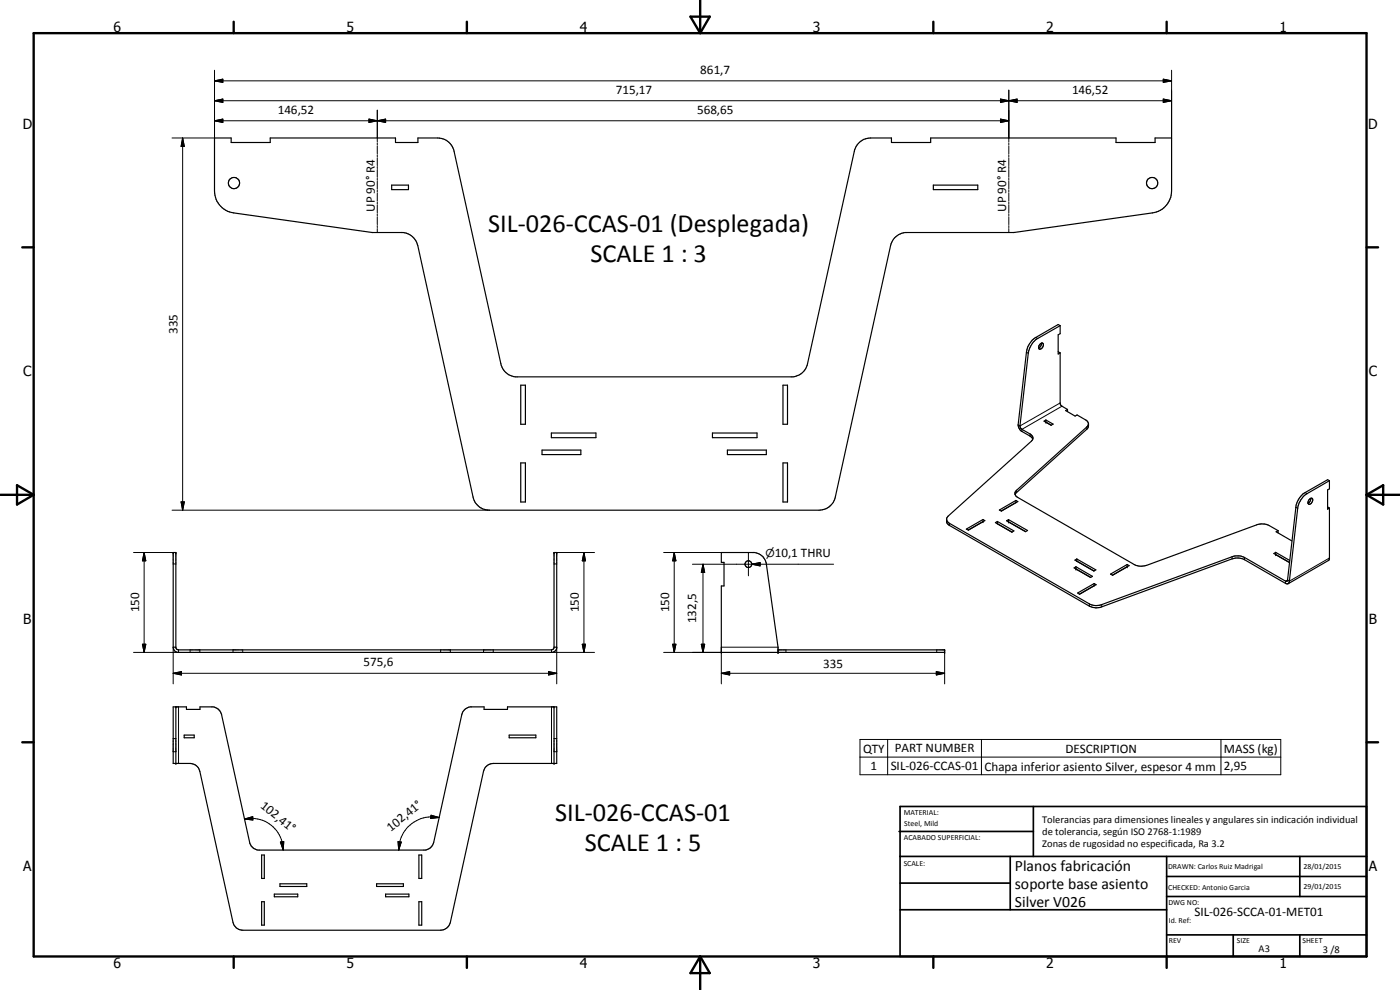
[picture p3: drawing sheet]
<svg xmlns="http://www.w3.org/2000/svg" width="420mm" height="297mm" viewBox="0 0 420 297" stroke-linecap="round" stroke-linejoin="round" font-family="sans-serif">
<g fill="none" stroke="#000" stroke-width=".35">
<path d="M64.4 41.4h5v1.4h11.7v-1.4h37.6v1.4h6.7v-1.4h6a5.1 5.1 0 0 1 4.9 3.9l14 63.8a5 5 0 0 0 4.3 4h83.4a5 5 0 0 0 4.3-4l14.1-63.8a5.1 5.1 0 0 1 4.9-3.9h6.2v1.4h11.8v-1.4h55.6v1.4h11.8v-1.4h4.9v15.9a6.7 6.7 0 0 1-5.7 6.6l-41.6 5.9h-32.6a5.1 5.1 0 0 0-4.4 3.9l-16.6 75.4a5 5 0 0 1-4.9 4h-99a4.9 4.9 0 0 1-4.8-4l-16.6-75.4a5.1 5.1 0 0 0-4.4-3.9h-9.3l-41.6-5.9a6.7 6.7 0 0 1-5.7-6.6zM117.5 55.5h5.1v1.4h-5.1zM280.1 55.5h13.3v1.4h-13.3zM318.2 97.7v2.4l-.6 .4v5.7l.6-.3M318.2 97.7l-6.8 3.9a6.4 6.4 0 0 0-2.8 4.4l-2.5 21.8M318.2 97.7l-.6-.3-6.8 3.9a6.5 6.5 0 0 0-2.8 4.4l-2.4 21.8M156.3 115.6h1.4v11.7h-1.4zM235 115.6h1.3v11.7h-1.3zM312.3 103.1l.4-.2a.96 .96 0 0 1 .4 1 .96 .96 0 0 1-.8 .8l-.1 .1a.9 .9 0 0 1-.6-.9 .9 .9 0 0 1 .7-.8zM312.6 103l-.2 .8-.7 .6M317.6 105.5l.6 .4M318.2 105.9v15.2l.3 .7 1.9 1.1"/>
<path d="M156.3 138.9h1.4v11.7h-1.4zM162.7 135h11.6v1.4h-11.6zM165.5 129.9h13.3v1.4h-13.3zM213.8 129.9h13.4v1.4h-13.4zM218.3 135h11.7v1.4h-11.7zM235 138.9h1.3v11.7h-1.3zM305.6 127.5l.7 1.7 2.8 1.7 .9 .8M305.6 127.5l.5 .3M306.1 127.8l.4 .9 2.6 1.5a1.28 1.28 0 0 1 .4 2.2l-24.9 22.5a1.8 1.8 0 0 0 .3 2.7l42.3 24.4a4.4 4.4 0 0 0 3.5 .1l39.1-14.4a4.7 4.7 0 0 1 3.7 .2l12.3 7.1a.72 .72 0 0 0 .8 .1 .72 .72 0 0 0 .4-.7M313.9 126v.7l1.6 .9M313.9 126l-.6 .4 2.2 1.2M313.9 126l2.1 1.3-.5 .3"/>
<path d="M320.4 122.9v.6M320.4 122.9l-.6 .3 2.9 1.6 .5-.3 2.6 1.5a1.21 1.21 0 0 1 .4 2.1l-21.1 19a1.24 1.24 0 0 0 .4 2.2l35.2 20.2 1.1 .3 2.3-.2 33-12.1a5.1 5.1 0 0 1 3.8 .2l2.7 1.5M326.7 127.2l-.2 1.1-.3 .5-21.6 19.6M284.1 156l.8 1 42 24.2a4.5 4.5 0 0 0 3.8 .2l39.8-14.6h1.6l1.4 .5 12.3 7.1h.4l.2-.4M290 158.7l5-2.8 .6 .3-5 2.8zM295 155.9v.6M299.3 157.1h.1M299.3 156.5l5 2.8-.6 .4M299.3 156.5l-.6 .3 5 2.9M299.3 157.1l4.4 2.5M299.3 156.5v.6M302.1 156.3l.6-.4 5.7 3.3-.6 .3z"/>
<path d="M302.7 155.9v.7M304.9 150.2l-5 2.8 .6 .3M304.9 150.2l.6 .3-5 2.8M304.9 150.8l-4.4 2.5M304.9 150.8h.1M304.9 150.2v.6M383.6 159.2v.7M383.6 159.2l-.6 .4 4.7 2.7M392.8 149.9l.8-.4 .4 .5-.5 1-.5 .3-.5-.3zM393.4 149.5l-.1 .7-.8 .8M398.4 152.1l.6 .3M399 152.4l-.1 15.6-12.3 7.1"/>
<path d="M399 144.2v2.5l-.6 .3v5.8l.6-.4M399 144.2l-.6-.3-6.7 3.9a6.2 6.2 0 0 0-2.8 4.4l-2.5 21.8M399 144.2l-6.8 3.9a6.2 6.2 0 0 0-2.7 4.4l-2.5 21.9M52 165.8h.8v28.6l.2 .3 .6 .3 112.1-.1 .6-.5v-28.6h.8v28.6l-.6 1-.7 .3h-112.5a1.57 1.57 0 0 1-1.3-1.5zM322.9 170.1l5 2.8-.6 .4M322.9 170.1l-.5 .3 4.9 2.9M322.9 170.1v.6l4.4 2.5M323.2 167.7l-.6 .4 5.7 3.2M323.2 167.7l5.7 3.3-.6 .3M323.2 167.7v.7M323.4 177.9l5-2.8 .6 .3-5 2.9zM328.4 175.7l-4.4 2.6"/>
<path d="M328.4 175.1v.7M333.3 172.3l5-2.9 .6 .3-5 2.9zM338.3 169.4v.7M382.3 166.1l.6-.4v.7l4.1 2.4zM382.9 165.7l4.1 2.4M386.4 174l.6 .4M52 194.2h.8M166.3 194.2h.8M233.5 195h50v.7h-67v-19.9h.8v-7.1h-.8v-2.9h10a4.1 4.1 0 0 1 3.5 3.4l3.5 25v1.5M52 212.1h4v.8h4v-.8h4a3 3 0 0 1 2.5 2.3l8.7 39.1a2.99 2.99 0 0 0 2.2 1.6h50.2a3 3 0 0 0 2.6-2.4l8.4-38.3a3 3 0 0 1 2.5-2.3h4.2v.8h7v-.8h14.8v17h-19.1a3.1 3.1 0 0 0-2.9 2.3l-9.9 45.3a3.1 3.1 0 0 1-3 2.4h-59.4a3.1 3.1 0 0 1-2.9-2.4l-9.9-45.3a3.1 3.1 0 0 0-2.9-2.3h-5.1zM52.8 212.1v17M166.3 212.1v17"/>
<path d="M55.3 220.6h3v.8h-3zM152.8 220.6h8v.8h-8zM78.5 256.5h.8v7.1h-.8zM125.7 256.5h.9v7.1h-.9zM78.5 270.6h.8v7h-.8zM82.3 268.3h7.1v.8h-7.1zM84 265.2h8.1v.8h-8.1zM113 265.2h8.1v.8h-8.1zM115.7 268.3h7v.8h-7zM125.7 270.6h.9v7h-.9z"/>
<circle cx="70.2" cy="54.9" r="1.68"/>
<circle cx="345.8" cy="54.9" r="1.67"/>
<circle cx="224.6" cy="169.3" r="1.02"/>
</g>
<g fill="none" stroke="#000" stroke-width=".3">
<path d="M64.4 36.2l2.5-.5v1zM64.4 30.2l2.5-.5v1zM64.4 24.3l2.5-.6v1zM64.4 36.2h238.4M64.4 21.1v20.3h-12.8M64.4 30.2h287.2M64.4 24.3h287.2M110.7 35.7l2.5 .5-2.5 .5zM110.7 35.7l5 1v-1l-5 1zM113.2 36.2l2.5-.5v1zM113.2 33.1v9.5M300.3 29.7l2.5 .5-2.5 .5z"/>
<path d="M300.3 35.7l2.5 .5-2.5 .5zM300.3 29.7l5 1v-1l-5 1zM302.8 30.2l2.5-.5v1zM302.8 27.1v15.5M349.1 23.7l2.5 .6-2.5 .4zM349.1 29.7l2.5 .5-2.5 .5zM351.6 21.1v20.3M54.8 41.4l.5 2.5h-1zM54.8 41.4v111.7M113.2 42.9v.6M113.2 43.8v2.3M113.2 46.4v.6"/>
<path d="M113.2 47.3v2.4M113.2 50v.6M113.2 50.8v2.4M113.2 53.5v.6M113.2 54.4v2.4M113.2 57.1v.6M113.2 58v2.3M302.8 42.9v.6M302.8 43.8v2.3M302.8 46.4v.6M302.8 47.3v2.4M302.8 50v.6"/>
<path d="M302.8 50.8v2.4M302.8 53.5v.6M302.8 54.4v2.4M302.8 57.1v.6M302.8 58v2.3M113.2 60.6v.6M113.2 61.5v2.3M113.2 64.1v.6M113.2 65v2.4M113.2 67.7v.6M113.2 68.6v1.2M302.8 60.6v.6"/>
<path d="M302.8 61.5v2.3M302.8 64.1v.6M302.8 65v2.4M302.8 67.7v.6M302.8 68.6v1.2M308 105.7l.6 .3M310.8 101.3l.6 .3M309.1 130.2v.7M318.2 120.9l-12.1 6.9M318.7 121.9l-12 6.9v.7M326.2 128.1v.7M51.6 153.1h95.2"/>
<path d="M54.3 150.6h1l-.5 2.5zM284.9 157v.6M305.1 147.1v.7M388.9 152.2l.6 .3M391.7 147.8l.5 .3M40.1 165.8h11.9M43.3 165.8l.5 2.5h-1.1zM43.3 165.8v29.9M52 169.2h.8M166.3 169.2h.8M167.1 165.8h11.3M175.2 165.8l.5 2.5h-1z"/>
<path d="M175.2 165.8v29.9M199.2 165.8h17.3M202.3 165.8l.5 2.5h-.9zM202.3 165.8v29.9M207.8 169.3h42.4M211 169.3l.5 2.4h-1zM211 169.3v26.4M224.6 165.8v7M225.6 169.3l2.5-.5v1zM369.8 167v.7M373.5 167.3v.6M386.4 174l-.6 .4v.6"/>
<path d="M399 167.4l-12 7M42.7 193.3h1.1l-.5 2.4zM52 194.2v11M53.6 195v.7h-13.5M57.1 195v.7M60 195v.7M69.9 195v.7M72.8 195v.7M132.2 195v.7M135.2 195v.7M145.1 195v.7M148 195v.7"/>
<path d="M165.5 195v.7h12.9M167.1 194.2v11M174.7 193.3h1l-.5 2.4zM199.2 195.7h17.3M201.9 193.3h.9l-.5 2.4zM210.5 193.3h1l-.5 2.4zM233.5 194.2h-17v11M235.9 195v.7M281.1 195v.7M283.5 195v10.2M326.9 181.2v.7M330.7 181.4v.7"/>
<path d="M52 202l2.5-.5v1zM52 202h115.1M53.6 212.1v17M164.6 201.5l2.5 .5-2.5 .5zM165.5 212.1v17M216.5 202l2.5-.5v1zM216.5 202h67M281 201.5l2.5 .5-2.5 .5zM52 221.6h.8M52 225.6h.8M166.3 221.6h.8M166.3 225.6h.8"/>
<path d="M258.1 221.9h126.3v10.6h-126.3zM258.1 227.2h126.3M266.4 221.9v10.6M294.5 221.9v10.6M366.4 221.9v10.6M73.4 245.7l2.4-.7 .1 1zM73.4 245.7a10.3 10.3 0 0 1 6.1 .7 9.4 9.4 0 0 1 5.2 6.2l.3 2.5M84.1 252.6l1.1-.1-.2 2.6zM119.5 252.5l.9 .1-.7 2.5zM129.4 244.6l2.4 .7-2.6 .3zM131.8 245.3a10.1 10.1 0 0 0-11.4 5.9l-.4 1.4-.3 2.5"/>
</g>
<g fill="#000">
<circle cx="313.9" cy="126.7" r=".18"/>
<circle cx="295" cy="156.5" r=".18"/>
<circle cx="302.7" cy="156.6" r=".18"/>
<circle cx="52" cy="165.8" r=".18"/>
<circle cx="52.8" cy="165.8" r=".18"/>
<circle cx="166.3" cy="165.8" r=".18"/>
<circle cx="167.1" cy="165.8" r=".18"/>
<circle cx="322.9" cy="170.7" r=".18"/>
<circle cx="338.3" cy="170.1" r=".18"/>
<circle cx="382.9" cy="166.4" r=".18"/>
<circle cx="216.5" cy="195.7" r=".18"/>
<circle cx="233.5" cy="195.7" r=".18"/>
<circle cx="233.5" cy="195" r=".18"/>
<circle cx="283.5" cy="195" r=".18"/>
<circle cx="283.5" cy="195.7" r=".18"/>
<circle cx="52.8" cy="212.1" r=".18"/>
<circle cx="166.3" cy="212.1" r=".18"/>
<circle cx="52.8" cy="229.1" r=".18"/>
<circle cx="166.3" cy="229.1" r=".18"/>
</g>
<g fill="none" stroke="#000" stroke-width=".71">
<path d="M10.1 9.9h400v277.1h-400zM70.1 6.5v3.4M140.1 6.5v3.4M207.2 5h5.8l-2.9 4.9zM210.1 0v9.9M280.1 6.5v3.4M350.1 6.5v3.4M6.7 74.2h3.4M410.1 74.2h3.5M.1 148.5h10M5.1 145.6l5 2.9-5 2.9zM410.1 148.5h10"/>
<path d="M410.1 148.5l5-2.9v5.8zM6.7 222.7h3.4M410.1 222.7h3.5M70.1 287v3.4M140.1 287v3.4M210.1 287v10M210.1 287l2.9 5h-5.8zM280.1 287v3.4M350.1 287v3.4"/>
</g>
<g fill="none" stroke="#000" stroke-width=".51">
<path d="M269.8 249.5h40.3M270.1 242h140v45h-140zM270.1 257h140M303.2 257v16M310.1 242v15M350.1 257v30M390.1 257v12M270.1 265h33.1M270.1 273h80M350.1 269h60M350.1 263h60M350.1 280.5h60"/>
<path d="M370.1 280.5v6.5M390.1 280.5v6.5"/>
</g>
<g fill="#000">
<path d="M64.4 36.2l2.5-.5v1zM64.4 30.2l2.5-.5v1zM64.4 24.3l2.5-.6v1zM110.7 35.7l2.5 .5-2.5 .5zM113.2 36.2l2.5-.5v1zM300.3 29.7l2.5 .5-2.5 .5zM300.3 35.7l2.5 .5-2.5 .5zM302.8 30.2l2.5-.5v1zM349.1 23.7l2.5 .6-2.5 .4zM349.1 29.7l2.5 .5-2.5 .5zM54.8 41.4l.5 2.5h-1zM54.3 150.6h1l-.5 2.5z"/>
<path d="M43.3 165.8l.5 2.5h-1.1zM175.2 165.8l.5 2.5h-1zM202.3 165.8l.5 2.5h-.9zM211 169.3l.5 2.4h-1zM225.6 169.3l2.5-.5v1zM42.7 193.3h1.1l-.5 2.4zM174.7 193.3h1l-.5 2.4zM201.9 193.3h.9l-.5 2.4zM210.5 193.3h1l-.5 2.4zM52 202l2.5-.5v1zM164.6 201.5l2.5 .5-2.5 .5zM216.5 202l2.5-.5v1z"/>
<path d="M281 201.5l2.5 .5-2.5 .5zM73.4 245.7l2.4-.7 .1 1zM84.1 252.6l1.1-.1-.2 2.6zM119.5 252.5l.9 .1-.7 2.5zM129.4 244.6l2.4 .7-2.6 .3z"/>
</g>
<g font-size="7.9">
<text x="146.5" y="69.6">SIL-026-CCAS-01 (Desplegada)</text>
<text x="177.2" y="78.6">SCALE 1 : 3</text>
<text x="166.6" y="246.3">SIL-026-CCAS-01</text>
<text x="175.5" y="255.2">SCALE 1 : 5</text>
</g>
<g font-size="4.7">
<text x="304.6" y="261.2">Planos fabricación</text>
<text x="304.6" y="266.6">soporte base asiento</text>
<text x="304.6" y="272">Silver V026</text>
</g>
<g font-size="4.2">
<text x="34" y="9.6">6</text>
<text x="104" y="9.6">5</text>
<text x="174" y="9.6">4</text>
<text x="244" y="9.6">3</text>
<text x="314" y="9.6">2</text>
<text x="384" y="9.6">1</text>
<text x="6.8" y="38.7">D</text>
<text x="410.6" y="38.7">D</text>
<text x="7" y="112.9">C</text>
<text x="410.8" y="112.9">C</text>
<text x="7" y="187.1">B</text>
<text x="410.8" y="187.1">B</text>
<text x="7" y="261.4">A</text>
<text x="410.8" y="261.4">A</text>
<text x="34" y="290.4">6</text>
<text x="104" y="290.4">5</text>
<text x="174" y="290.4">4</text>
<text x="244" y="290.4">3</text>
<text x="314" y="290.4">2</text>
<text x="384" y="290.4">1</text>
</g>
<g font-size="3.9">
<text x="210.2" y="22.2">861,7</text>
<text x="184.8" y="28.2">715,17</text>
<text x="321.7" y="28.2">146,52</text>
<text x="83.3" y="34.2">146,52</text>
<text x="209.2" y="34.2">568,65</text>
<text x="112.5" y="63.5" transform="rotate(-90 112.5 63.5)">UP 90° R4</text>
<text x="302" y="63.5" transform="rotate(-90 302 63.5)">UP 90° R4</text>
<text x="53.3" y="100.3" transform="rotate(-90 53.3 100.3)">335</text>
<text x="232.5" y="167.1">10,1 THRU</text>
<text x="41.7" y="183.8" transform="rotate(-90 41.7 183.8)">150</text>
<text x="173.7" y="183.8" transform="rotate(-90 173.7 183.8)">150</text>
<text x="200.8" y="183.8" transform="rotate(-90 200.8 183.8)">150</text>
<text x="208.9" y="187" transform="rotate(-90 208.9 187)">132,5</text>
<text x="109.1" y="199.9">575,6</text>
<text x="247" y="200.4">335</text>
<text x="259" y="225.8">QTY</text>
<text x="268.6" y="225.8">PART NUMBER</text>
<text x="319.7" y="225.8">DESCRIPTION</text>
<text x="367.3" y="225.9">MASS (kg)</text>
<text x="261.3" y="231.1">1</text>
<text x="267.3" y="231.1">SIL-026-CCAS-01</text>
<text x="295.5" y="231.2">Chapa inferior asiento Silver, espesor 4 mm</text>
<text x="367.3" y="231.1">2,95</text>
<text x="78" y="242.2" transform="rotate(39 78 242.2)">102,41°</text>
<text x="117.3" y="249.5" transform="rotate(-39 117.3 249.5)">102,41°</text>
<text x="358.5" y="275">SIL-026-SCCA-01-MET01</text>
</g>
<text font-size="3.3" x="229.7" y="167.1">⌀</text>
<g font-size="3.1">
<text x="312.7" y="246.8">Tolerancias para dimensiones lineales y angulares sin indicación individual</text>
<text x="312.7" y="250.4">de tolerancia, según ISO 2768-1:1989</text>
<text x="312.7" y="254">Zonas de rugosidad no especificada, Ra 3.2</text>
<text x="377.7" y="285.6">A3</text>
<text x="397" y="285.9">3 /8</text>
</g>
<g font-size="2.4">
<text x="271.2" y="244.4">MATERIAL:</text>
<text x="271.3" y="252">ACABADO SUPERFICIAL:</text>
<text x="271.4" y="247.9">Steel, Mild</text>
<text x="271.2" y="259.7">SCALE:</text>
<text x="350.6" y="260.8">DRAWN: Carlos Ruiz Madrigal</text>
<text x="391.2" y="260.6">28/01/2015</text>
<text x="350.6" y="267">CHECKED: Antonio Garcia</text>
<text x="391.2" y="266.7">29/01/2015</text>
<text x="350.6" y="271.4">DWG NO:</text>
<text x="350.8" y="276.9">Id. Ref:</text>
<text x="350.8" y="282.8">REV</text>
<text x="371.2" y="282.9">SIZE</text>
<text x="390.9" y="282.9">SHEET</text>
</g>
</svg>
